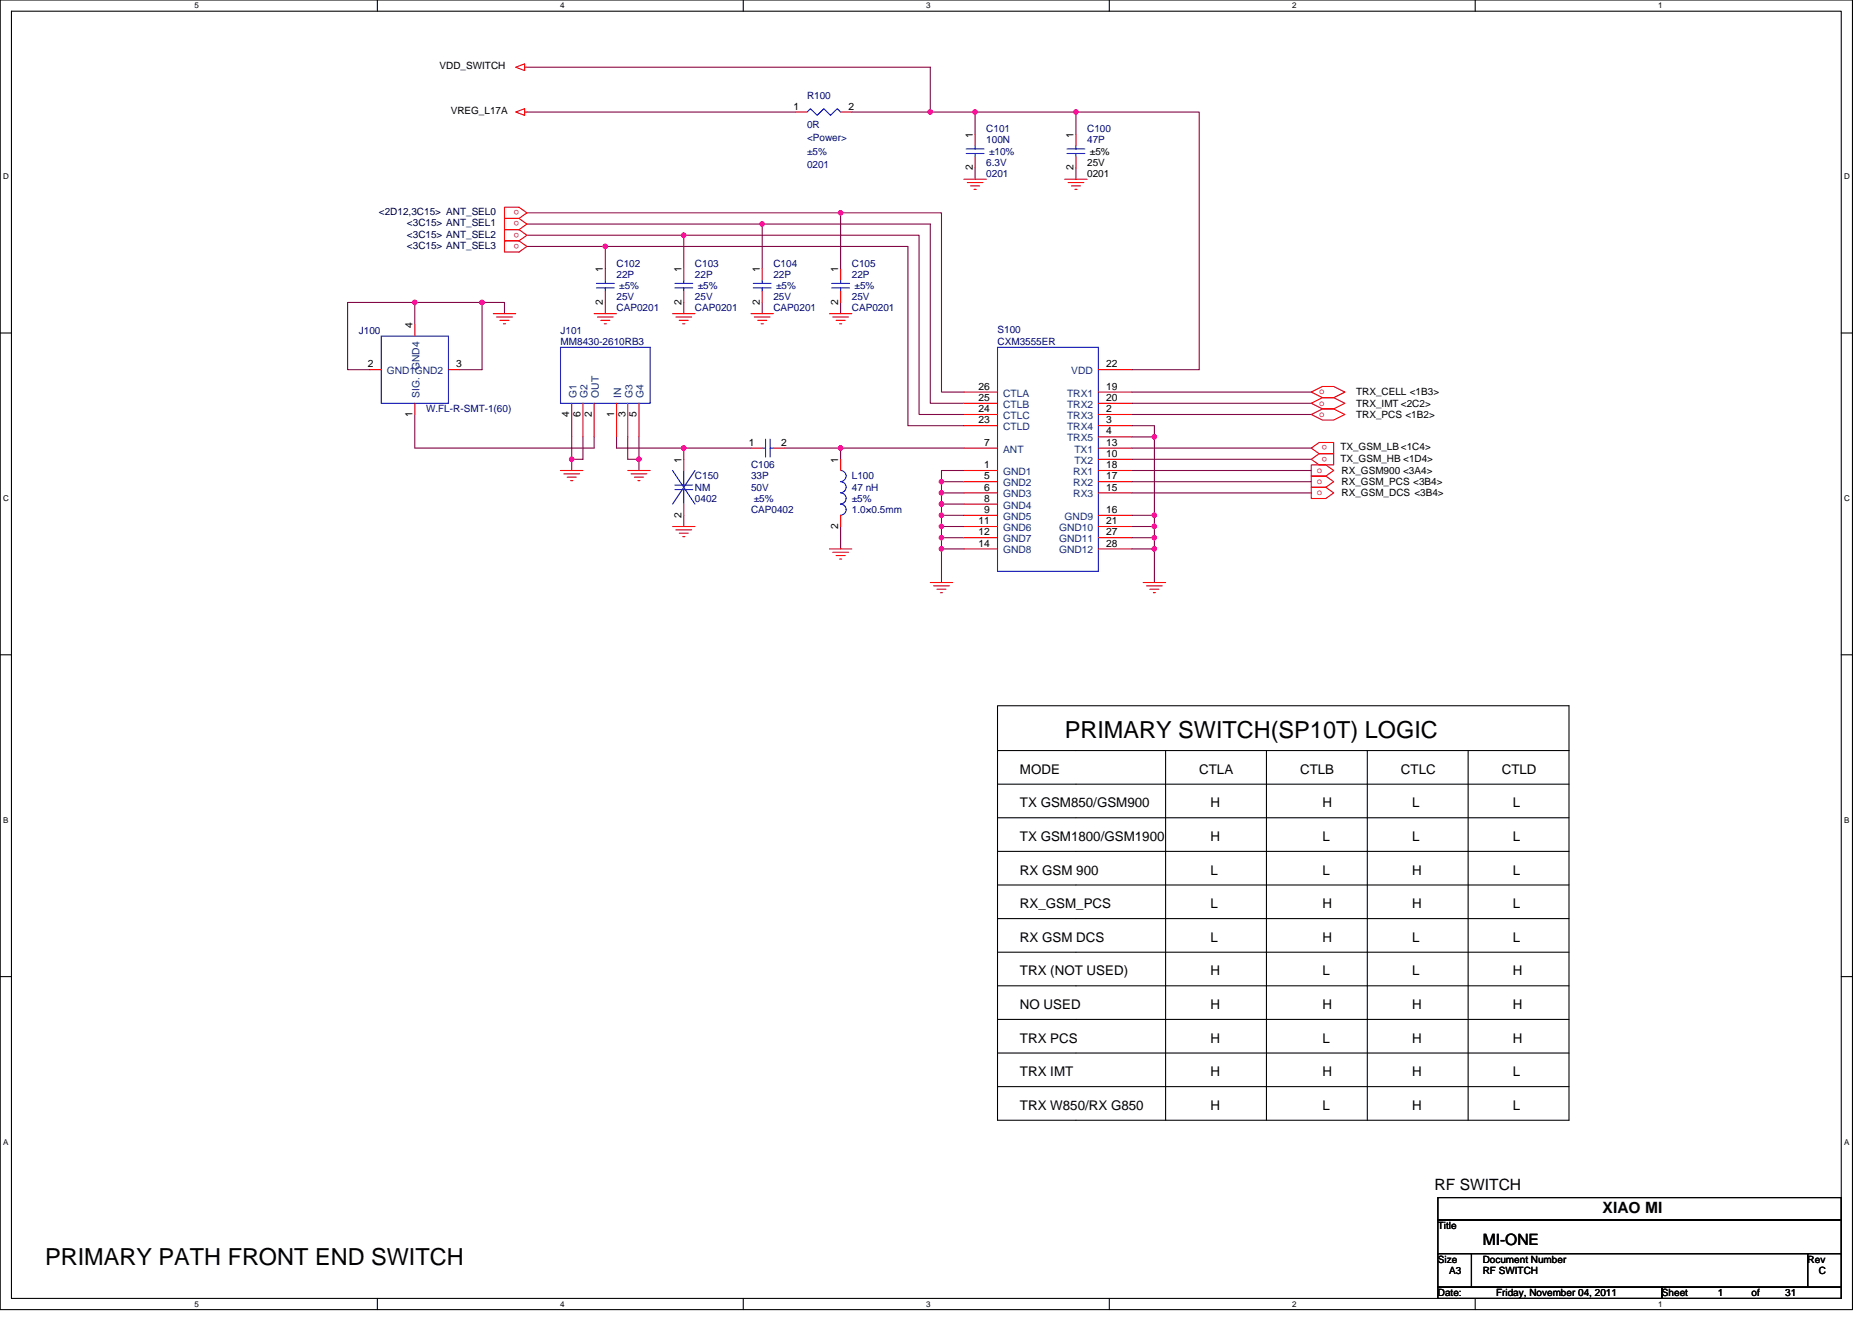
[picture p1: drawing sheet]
<svg xmlns="http://www.w3.org/2000/svg" width="297mm" height="210mm" viewBox="0 0 297 210" stroke-linecap="round" stroke-linejoin="round" font-family="sans-serif">
<path d="M0 0h293.9v207.9h-293.9zM1.8 1.8h290.4v204.3h-290.4z" fill="none" stroke="#000" stroke-width=".17"/>
<g fill="#fff">
<path d="M30.8 .2h.7v1.4h-.7z"/>
<path d="M30.8 206.3h.7v1.4h-.7z"/>
</g>
<path d="M59.9 0v1.8M59.9 206.1v1.8" fill="none" stroke="#000" stroke-width=".17"/>
<g fill="#fff">
<path d="M88.9 .2h.7v1.4h-.7z"/>
<path d="M88.9 206.3h.7v1.4h-.7z"/>
</g>
<path d="M117.9 0v1.8M117.9 206.1v1.8" fill="none" stroke="#000" stroke-width=".17"/>
<g fill="#fff">
<path d="M147 .2h.7v1.4h-.7z"/>
<path d="M147 206.3h.7v1.4h-.7z"/>
</g>
<path d="M176 0v1.8M176 206.1v1.8" fill="none" stroke="#000" stroke-width=".17"/>
<g fill="#fff">
<path d="M205 .2h.7v1.4h-.7z"/>
<path d="M205 206.3h.7v1.4h-.7z"/>
</g>
<path d="M234.1 0v1.8M234.1 206.1v1.8" fill="none" stroke="#000" stroke-width=".17"/>
<g fill="#fff">
<path d="M263.1 .2h.7v1.4h-.7z"/>
<path d="M263.1 206.3h.7v1.4h-.7z"/>
<path d="M.5 27.3h.9v1.4h-.9z"/>
<path d="M292.6 27.3h.9v1.4h-.9z"/>
<path d="M.5 78.4h.9v1.4h-.9z"/>
<path d="M292.6 78.4h.9v1.4h-.9z"/>
</g>
<path d="M0 52.9h1.8M292.2 52.9h1.7" fill="none" stroke="#000" stroke-width=".17"/>
<g fill="#fff">
<path d="M.5 129.5h.8v1.4h-.8z"/>
<path d="M292.6 129.5h.9v1.4h-.9z"/>
</g>
<path d="M0 103.9h1.8M292.2 103.9h1.7" fill="none" stroke="#000" stroke-width=".17"/>
<g fill="#fff">
<path d="M.5 180.5h.8v1.4h-.8z"/>
<path d="M292.6 180.5h.9v1.4h-.9z"/>
</g>
<g fill="none" stroke="#000" stroke-width=".17">
<path d="M158.3 119.1h90.7v58.7h-90.7zM158.3 119.1v-7.1h90.7v7.1M185 119.1v58.7M201 119.1v58.7M217 119.1v58.7M233 119.1v58.7M158.3 124.5h90.7M158.3 129.8h90.7M158.3 135.1h90.7M0 155h1.8M158.3 140.5h90.7M158.3 145.8h90.7"/>
<path d="M158.3 151.1h90.7M158.3 156.5h90.7M292.2 155h1.7M158.3 161.8h90.7M158.3 167.1h90.7M158.3 172.5h90.7M228.2 190.1h64v3.5h-64zM228.2 193.6h64v5.4h-64zM228.2 199h5.3v5.3h-5.3zM233.5 199h53.3v5.3h-53.3zM286.8 199h5.4v5.3h-5.4zM228.2 204.3h35.5v1.8h-35.5z"/>
<path d="M263.7 204.3h28.5v1.8h-28.5z"/>
</g>
<g fill="none" stroke="#800040" stroke-width=".17">
<path d="M83.6 10.7h64v7.1h-12.4M83.6 17.8h42.7M147.6 17.8h7.1M154.7 17.8h16M154.7 17.8v3.5M170.7 17.8v3.5M170.7 17.8h19.6v40.9h-10.7M83.6 33.8h49.8v8.9M83.6 39.1h12.5M83.6 35.6h37.3M83.6 37.3h24.9M96.1 39.1h48v28.5h8.8"/>
<path d="M96.1 39.1v3.6M108.5 37.3v5.4M108.5 37.3h37.3v28.5h7.1M120.9 35.6v7.1M120.9 35.6h26.7v28.4h5.3M133.4 33.8h16v28.4h3.5M154.7 26.7v1.7M170.7 26.7v1.7M65.8 48h-10.6v10.7h3.5M76.5 48h3.5v1.8M76.5 48h-10.7v3.6M76.5 48v10.7h-3.6"/>
<path d="M96.1 48v1.8M108.5 48v1.8M120.9 48v1.8M133.4 48v1.8M65.8 65.8v5.3h28.5v-1.8M90.7 69.3v3.6M90.7 72.9v1.8M92.5 69.3v3.6h-1.8M97.8 69.3v1.8h10.7v1.8M99.6 69.3v3.6h1.8M101.4 72.9v1.8M101.4 69.3v3.6"/>
<path d="M108.5 71.1h10.7M124.5 71.1h8.9M133.4 71.1v1.8M133.4 71.1h19.5M149.4 76.5v1.7h3.5M149.4 78.2v1.8h3.5M152.9 74.7h-3.5v1.8h3.5M179.6 74.7h28.5M179.6 76.5h28.5M179.6 78.2h28.5M179.6 67.6h3.6v1.7h-3.6M179.6 62.2h28.5"/>
<path d="M179.6 71.1h28.5M179.6 72.9h28.5M179.6 64h28.5M179.6 65.8h28.5M183.2 69.3v12.5M108.5 81.8v1.8M133.4 83.6v3.5M149.4 80v1.8h3.5M149.4 81.8v1.8h3.5M149.4 83.6v1.7h3.5M149.4 85.3v1.8h3.5M149.4 87.1v5.4"/>
<path d="M179.6 81.8h3.6M179.6 83.6h3.6M179.6 85.3h3.6M179.6 87.1h3.6M183.2 81.8v1.8M183.2 83.6v1.7M183.2 85.3v1.8M183.2 87.1v5.4"/>
</g>
<g fill="#f0f" stroke="#f0f" stroke-width=".17">
<circle cx="170.7" cy="17.8" r=".35"/>
<circle cx="154.7" cy="17.8" r=".35"/>
<circle cx="108.5" cy="37.3" r=".35"/>
<circle cx="96" cy="39.1" r=".35"/>
<circle cx="133.4" cy="33.8" r=".35"/>
<circle cx="120.9" cy="35.5" r=".35"/>
<circle cx="149.4" cy="87.1" r=".35"/>
<circle cx="183.2" cy="87.1" r=".35"/>
<circle cx="183.2" cy="83.6" r=".35"/>
<circle cx="183.2" cy="85.3" r=".35"/>
<circle cx="149.4" cy="76.4" r=".35"/>
<circle cx="149.4" cy="78.2" r=".35"/>
<circle cx="149.4" cy="80" r=".35"/>
<circle cx="149.4" cy="81.8" r=".35"/>
<circle cx="149.4" cy="83.6" r=".35"/>
<circle cx="149.4" cy="85.3" r=".35"/>
<circle cx="133.4" cy="71.1" r=".35"/>
<circle cx="147.6" cy="17.8" r=".35"/>
<circle cx="108.5" cy="71.1" r=".35"/>
<circle cx="90.7" cy="72.9" r=".35"/>
<circle cx="101.4" cy="72.9" r=".35"/>
<circle cx="65.8" cy="48" r=".35"/>
<circle cx="76.5" cy="48" r=".35"/>
<circle cx="183.2" cy="81.8" r=".35"/>
<circle cx="183.2" cy="69.3" r=".35"/>
</g>
<g fill="none" stroke="#f00" stroke-width=".17">
<path d="M81.8 17.8l1.4-.5v1zM81.8 10.7l1.4-.6v1.1zM83.2 17.8h.4M83.2 10.7h.4M126.3 17.8h1.8M133.4 17.8h1.8M80 32.9h2.4l1.2 .9-1.2 .9h-2.4zM80 38.2h2.4l1.2 .9-1.2 .9h-2.4zM82.4 34.7l1.2 .9-1.2 .8M82.4 36.4l1.2 .9-1.2 .9M82.4 34.7h-2.4v1.7h2.4M82.4 36.4h-2.4v1.8h2.4"/>
<path d="M152.9 28.4h3.6M153.5 29h2.5M154 29.5h1.4M154.6 30.1h.3M154.7 21.3v1.8M154.7 24.9v1.8M168.9 28.4h3.6M169.5 29h2.5M170 29.5h1.4M170.6 30.1h.3M170.7 21.3v1.8M170.7 24.9v1.8"/>
<path d="M58.7 58.7h1.8M65.8 51.6v1.7M71.2 58.7h1.7M78.3 49.8h3.5M78.8 50.3h2.5M79.3 50.8h1.5M79.9 51.4h.3M94.3 49.8h3.5M94.8 50.3h2.5M95.3 50.8h1.5M95.9 51.4h.3M96.1 42.7v1.7"/>
<path d="M96.1 46.2v1.8M106.7 49.8h3.6M107.2 50.3h2.5M107.8 50.8h1.4M108.3 51.4h.4M108.5 42.7v1.7M108.5 46.2v1.8M119.2 49.8h3.5M119.7 50.3h2.5M120.2 50.8h1.5M120.8 51.4h.3M120.9 42.7v1.7"/>
<path d="M120.9 46.2v1.8M131.6 49.8h3.6M132.1 50.3h2.5M132.7 50.8h1.4M133.2 51.4h.4M133.4 42.7v1.7M133.4 46.2v1.8M174.3 58.7h5.3M65.8 64v1.8M88.9 74.7h3.6M89.5 75.2h2.5M90 75.7h1.4"/>
<path d="M90.5 76.3h.4M90.7 64v5.3M92.5 64v5.3M94.3 64v5.3M97.8 64v5.3M99.6 74.7h3.6M99.6 64v5.3M100.1 75.2h2.5M100.7 75.7h1.4M101.2 76.3h.4M101.4 64v5.3M108.5 72.9v1.8"/>
<path d="M119.2 71.1h1.7M122.7 71.1h1.8M133.4 72.9v1.8M152.9 62.2h5.4M152.9 64h5.4M152.9 65.8h5.4M152.9 67.6h5.4M152.9 71.1h5.4M152.9 74.7h5.4M152.9 76.5h5.4M152.9 78.2h5.4M174.3 62.2h5.3"/>
<path d="M174.3 64h5.3M174.3 65.8h5.3M174.3 67.6h5.3M174.3 69.3h5.3M174.3 71.1h5.3M174.3 72.9h5.3M174.3 74.7h5.3M174.3 76.5h5.3M174.3 78.2h5.3M208.1 73.8h2.3l1.2 .9-1.2 .9h-2.3zM208.1 77.3h2.3l1.2 .9-1.2 .9h-2.3zM208.1 64l1.7-.9h1.8l1.8 .9-1.8 .9h-1.8z"/>
<path d="M208.1 65.8l1.7-.9h1.8l1.8 .9-1.8 .9h-1.8zM208.1 62.2l1.7-.9h1.8l1.8 .9-1.8 .9h-1.8zM208.1 71.1l1.2-.9h2.3v1.8h-2.3zM208.1 72.9l1.2-.9h2.3v1.8h-2.3zM210.4 75.6l1.2 .9-1.2 .8M210.4 75.6h-2.3v1.7h2.3M106.7 83.6h3.6M107.2 84.1h2.5M107.8 84.6h1.4M108.3 85.2h.4M108.5 80v1.8M131.6 87.1h3.6"/>
<path d="M132.1 87.7h2.5M132.7 88.2h1.4M133.2 88.7h.4M133.4 81.8v1.8M147.6 92.5h3.6M148.1 93h2.5M148.7 93.5h1.4M149.2 94.1h.4M152.9 80h5.4M152.9 81.8h5.4M152.9 83.6h5.4M152.9 85.3h5.4"/>
<path d="M152.9 87.1h5.4M174.3 81.8h5.3M174.3 83.6h5.3M174.3 85.3h5.3M174.3 87.1h5.3M181.4 92.5h3.6M181.9 93h2.5M182.5 93.5h1.4M183 94.1h.3"/>
</g>
<g fill="none" stroke="#00f" stroke-width=".17">
<path d="M128.1 17.8l.5-.5 1.1 1 1-1 1.1 1 1.1-1 .5 .5M153.3 23.6h2.8M153.3 24.4h2.8M154.7 23.1v.5M154.7 24.4v.5M169.3 23.6h2.8M169.3 24.4h2.8M170.7 23.1v.5M170.7 24.4v.5M60.5 53.3h10.7v10.7h-10.7zM88.9 55.1h14.3v8.9h-14.3zM94.6 45h2.9"/>
<path d="M94.6 45.7h2.9M96.1 44.4v.6M96.1 45.7v.5M107.1 45h2.8M107.1 45.7h2.8M108.5 44.4v.6M108.5 45.7v.5M119.5 45h2.9M119.5 45.7h2.9M120.9 44.4v.6M120.9 45.7v.5M132 45h2.8"/>
<path d="M132 45.7h2.8M133.4 44.4v.6M133.4 45.7v.5M158.3 55.1h16v35.6h-16zM106.7 74.7l3.6 5.3M107.1 77h2.8M107.1 77.7h2.8M108.5 74.7v2.3M108.5 77.7v2.3M110.3 74.7l-3.6 5.3M120.9 71.1h.6M121.5 69.7v2.8"/>
<path d="M122.2 69.7v2.8M122.2 71.1h.5M133.4 74.7a.88 .88 0 0 1 .9 .9 .88 .88 0 0 1-.9 .8 .89 .89 0 0 1 .9 .9 .89 .89 0 0 1-.9 .9 .89 .89 0 0 1 .9 .9 .89 .89 0 0 1-.9 .9M133.4 80a.88 .88 0 0 1 .9 .9 .88 .88 0 0 1-.9 .9"/>
</g>
<g font-size="3.7">
<text x="168.9" y="117.1">PRIMARY SWITCH(SP10T) LOGIC</text>
<text x="7.2" y="200.7">PRIMARY PATH FRONT END SWITCH</text>
</g>
<g font-size="2.5">
<text x="227.6" y="188.9">RF SWITCH</text>
<text x="235.3" y="197.6">MI-ONE</text>
<text x="254.3" y="192.5">XIAO MI</text>
</g>
<g font-size="2.1">
<text x="161.8" y="122.8">MODE</text>
<text x="190.3" y="122.8">CTLA</text>
<text x="206.3" y="122.8">CTLB</text>
<text x="222.3" y="122.8">CTLC</text>
<text x="238.3" y="122.8">CTLD</text>
<text x="161.8" y="128.1">TX GSM850/GSM900</text>
<text x="192.1" y="128.1">H</text>
<text x="209.8" y="128.1">H</text>
<text x="224.1" y="128.1">L</text>
<text x="240.1" y="128.1">L</text>
<text x="161.8" y="133.5">TX GSM1800/GSM1900</text>
<text x="192.1" y="133.5">H</text>
<text x="209.8" y="133.5">L</text>
<text x="224.1" y="133.5">L</text>
<text x="240.1" y="133.5">L</text>
<text x="161.8" y="138.8">RX GSM 900</text>
<text x="192.1" y="138.8">L</text>
<text x="209.8" y="138.8">L</text>
<text x="224.1" y="138.8">H</text>
<text x="240.1" y="138.8">L</text>
<text x="161.8" y="144.1">RX_GSM_PCS</text>
<text x="161.8" y="149.5">RX GSM DCS</text>
<text x="192.1" y="144.1">L</text>
<text x="192.1" y="149.5">L</text>
<text x="209.8" y="144.1">H</text>
<text x="209.8" y="149.5">H</text>
<text x="224.1" y="149.5">L</text>
<text x="224.1" y="144.1">H</text>
<text x="240.1" y="149.5">L</text>
<text x="240.1" y="144.1">L</text>
<text x="161.8" y="154.8">TRX (NOT USED)</text>
<text x="192.1" y="154.8">H</text>
<text x="209.8" y="154.8">L</text>
<text x="224.1" y="154.8">L</text>
<text x="240.1" y="154.8">H</text>
<text x="161.8" y="160.1">NO USED</text>
<text x="192.1" y="160.1">H</text>
<text x="209.8" y="160.1">H</text>
<text x="224.1" y="160.1">H</text>
<text x="240.1" y="160.1">H</text>
<text x="161.8" y="165.5">TRX PCS</text>
<text x="192.1" y="165.5">H</text>
<text x="209.8" y="165.5">L</text>
<text x="224.1" y="165.5">H</text>
<text x="240.1" y="165.5">H</text>
<text x="161.8" y="170.8">TRX IMT</text>
<text x="192.1" y="170.8">H</text>
<text x="209.8" y="170.8">H</text>
<text x="224.1" y="170.8">H</text>
<text x="240.1" y="170.8">L</text>
<text x="161.8" y="176.1">TRX W850/RX G850</text>
<text x="192.1" y="176.1">H</text>
<text x="209.8" y="176.1">L</text>
<text x="224.1" y="176.1">H</text>
<text x="240.1" y="176.1">L</text>
</g>
<g font-size="1.6">
<text x="69.7" y="11">VDD_SWITCH</text>
<text x="125.9" y="17.4">1</text>
<text x="134.6" y="17.4">2</text>
<text x="71.5" y="18.1">VREG_L17A</text>
<text x="154.3" y="21.9" transform="rotate(-90 154.3 21.9)">1</text>
<text x="170.3" y="21.9" transform="rotate(-90 170.3 21.9)">1</text>
<text x="154.3" y="27.1" transform="rotate(-90 154.3 27.1)">2</text>
<text x="170.3" y="27.1" transform="rotate(-90 170.3 27.1)">2</text>
<text x="172.5" y="28.1">0201</text>
<text x="172.5" y="26.3">25V</text>
<text x="172.9" y="24.5">±5%</text>
<text x="95.7" y="43.2" transform="rotate(-90 95.7 43.2)">1</text>
<text x="108.1" y="43.2" transform="rotate(-90 108.1 43.2)">1</text>
<text x="120.6" y="43.2" transform="rotate(-90 120.6 43.2)">1</text>
<text x="133" y="43.2" transform="rotate(-90 133 43.2)">1</text>
<text x="65.4" y="52.1" transform="rotate(-90 65.4 52.1)">4</text>
<text x="95.7" y="48.4" transform="rotate(-90 95.7 48.4)">2</text>
<text x="108.1" y="48.4" transform="rotate(-90 108.1 48.4)">2</text>
<text x="120.6" y="48.4" transform="rotate(-90 120.6 48.4)">2</text>
<text x="133" y="48.4" transform="rotate(-90 133 48.4)">2</text>
<text x="58.4" y="58.3">2</text>
<text x="72.4" y="58.3">3</text>
<text x="175.5" y="58.3">22</text>
<text x="155.3" y="61.8">26</text>
<text x="155.3" y="63.6">25</text>
<text x="155.3" y="65.4">24</text>
<text x="175.5" y="61.8">19</text>
<text x="175.5" y="63.6">20</text>
<text x="175.5" y="65.4">2</text>
<text x="215.2" y="64.5">TRX_IMT &lt;2C2&gt;</text>
<text x="215.2" y="62.8">TRX_CELL &lt;1B3&gt;</text>
<text x="65.4" y="66.2" transform="rotate(-90 65.4 66.2)">1</text>
<text x="90.3" y="66.2" transform="rotate(-90 90.3 66.2)">4</text>
<text x="92.1" y="66.2" transform="rotate(-90 92.1 66.2)">6</text>
<text x="93.9" y="66.2" transform="rotate(-90 93.9 66.2)">2</text>
<text x="97.4" y="66.2" transform="rotate(-90 97.4 66.2)">1</text>
<text x="99.2" y="66.2" transform="rotate(-90 99.2 66.2)">3</text>
<text x="101" y="66.2" transform="rotate(-90 101 66.2)">5</text>
<text x="118.8" y="70.7">1</text>
<text x="124" y="70.7">2</text>
<text x="155.3" y="67.2">23</text>
<text x="156.1" y="70.7">7</text>
<text x="175.5" y="67.2">3</text>
<text x="175.5" y="69">4</text>
<text x="175.5" y="70.7">13</text>
<text x="212.7" y="71.5">TX_GSM_LB &lt;1C4&gt;</text>
<text x="215.2" y="66.3">TRX_PCS &lt;1B2&gt;</text>
<text x="108.1" y="73.4" transform="rotate(-90 108.1 73.4)">1</text>
<text x="133" y="73.4" transform="rotate(-90 133 73.4)">1</text>
<text x="156.1" y="74.3">1</text>
<text x="156.1" y="76.1">5</text>
<text x="156.1" y="77.9">6</text>
<text x="175.5" y="74.3">18</text>
<text x="175.5" y="76.1">17</text>
<text x="175.5" y="77.9">15</text>
<text x="175.5" y="72.5">10</text>
<text x="212.7" y="73.3">TX_GSM_HB &lt;1D4&gt;</text>
<text x="212.9" y="77">RX_GSM_PCS &lt;3B4&gt;</text>
<text x="212.9" y="75.2">RX_GSM900 &lt;3A4&gt;</text>
<text x="108.1" y="82.2" transform="rotate(-90 108.1 82.2)">2</text>
<text x="133" y="83.9" transform="rotate(-90 133 83.9)">2</text>
<text x="155.3" y="83.2">11</text>
<text x="156.1" y="79.6">8</text>
<text x="156.1" y="81.4">9</text>
<text x="175.5" y="81.4">16</text>
<text x="175.5" y="83.2">21</text>
<text x="212.9" y="78.8">RX_GSM_DCS &lt;3B4&gt;</text>
<text x="155.3" y="85">12</text>
<text x="155.3" y="86.7">14</text>
<text x="175.5" y="85">27</text>
<text x="175.5" y="86.7">28</text>
<text x="228.2" y="195.1">Title</text>
<text x="228.2" y="200.4">Size</text>
<text x="229.9" y="202.2">A3</text>
<text x="235.3" y="200.4">Document Number</text>
<text x="235.3" y="202.2">RF SWITCH</text>
<text x="286.8" y="200.4">Rev</text>
<text x="288.6" y="202.2">C</text>
<text x="228.2" y="205.7">Date:</text>
<text x="237.4" y="205.7">Friday, November 04, 2011</text>
<text x="263.7" y="205.7">Sheet</text>
<text x="272.6" y="205.7">1</text>
<text x="277.9" y="205.7">of</text>
<text x="283.3" y="205.7">31</text>
</g>
<g font-size="1.6" fill="#000080">
<text x="128.1" y="15.6">R100</text>
<text x="128.1" y="20.3">0R</text>
<text x="128.1" y="22.4">&lt;Power&gt;</text>
<text x="156.5" y="21">C101</text>
<text x="156.5" y="22.8">100N</text>
<text x="172.5" y="21">C100</text>
<text x="172.5" y="22.8">47P</text>
<text x="128.1" y="24.5">±5%</text>
<text x="128.1" y="26.7">0201</text>
<text x="156.5" y="26.3">6.3V</text>
<text x="156.5" y="28.1">0201</text>
<text x="156.9" y="24.5">±10%</text>
<text x="97.8" y="42.3">C102</text>
<text x="97.8" y="44.1">22P</text>
<text x="97.8" y="47.6">25V</text>
<text x="98.3" y="45.9">±5%</text>
<text x="110.3" y="42.3">C103</text>
<text x="110.3" y="44.1">22P</text>
<text x="110.3" y="47.6">25V</text>
<text x="110.7" y="45.9">±5%</text>
<text x="122.7" y="42.3">C104</text>
<text x="122.7" y="44.1">22P</text>
<text x="122.7" y="47.6">25V</text>
<text x="123.2" y="45.9">±5%</text>
<text x="135.2" y="42.3">C105</text>
<text x="135.2" y="44.1">22P</text>
<text x="135.2" y="47.6">25V</text>
<text x="135.6" y="45.9">±5%</text>
<text x="56.9" y="53">J100</text>
<text x="88.9" y="53">J101</text>
<text x="97.8" y="49.4">CAP0201</text>
<text x="110.3" y="49.4">CAP0201</text>
<text x="122.7" y="49.4">CAP0201</text>
<text x="135.2" y="49.4">CAP0201</text>
<text x="158.3" y="52.8">S100</text>
<text x="88.9" y="54.8">MM8430-2610RB3</text>
<text x="158.3" y="54.8">CXM3555ER</text>
<text x="67.6" y="65.4">W.FL-R-SMT-1(60)</text>
<text x="110.3" y="76.1">C150</text>
<text x="110.3" y="77.9">NM</text>
<text x="119.2" y="74.3">C106</text>
<text x="119.2" y="76.1">33P</text>
<text x="119.2" y="77.9">50V</text>
<text x="135.2" y="76.1">L100</text>
<text x="135.2" y="77.9">47 nH</text>
<text x="110.3" y="79.7">0402</text>
<text x="119.2" y="81.4">CAP0402</text>
<text x="119.6" y="79.7">±5%</text>
<text x="135.2" y="79.7">±5%</text>
<text x="135.2" y="81.4">1.0×0.5mm</text>
</g>
<g font-size="1.6" fill="#000040">
<text x="60.1" y="34.1">&lt;2D12,3C15&gt; ANT_SEL0</text>
<text x="64.6" y="35.9">&lt;3C15&gt; ANT_SEL1</text>
<text x="64.6" y="37.7">&lt;3C15&gt; ANT_SEL2</text>
<text x="64.6" y="39.5">&lt;3C15&gt; ANT_SEL3</text>
</g>
<g font-size="1.6" fill="#f00">
<text x="82.4" y="33.4" transform="rotate(180 82.4 33.4)">o</text>
<text x="82.4" y="35.1" transform="rotate(180 82.4 35.1)">o</text>
<text x="82.4" y="36.9" transform="rotate(180 82.4 36.9)">o</text>
<text x="82.4" y="38.7" transform="rotate(180 82.4 38.7)">o</text>
<text x="209.3" y="64.4">o</text>
<text x="209.3" y="62.6">o</text>
<text x="209.3" y="66.1">o</text>
<text x="210.6" y="70.7" transform="rotate(180 210.6 70.7)">o</text>
<text x="209" y="76.8">o</text>
<text x="209" y="75">o</text>
<text x="210.6" y="72.5" transform="rotate(180 210.6 72.5)">o</text>
<text x="209" y="78.6">o</text>
</g>
<g font-size="1.6" fill="#004080">
<text x="61.4" y="59.4">GND1GND2</text>
<text x="170" y="59.4">VDD</text>
<text x="66.6" y="63.1" transform="rotate(-90 66.6 63.1)">SIG. GND4</text>
<text x="91.5" y="63.1" transform="rotate(-90 91.5 63.1)">G1</text>
<text x="93.2" y="63.1" transform="rotate(-90 93.2 63.1)">G2</text>
<text x="95" y="63.1" transform="rotate(-90 95 63.1)">OUT</text>
<text x="98.6" y="63.1" transform="rotate(-90 98.6 63.1)">IN</text>
<text x="100.3" y="63.1" transform="rotate(-90 100.3 63.1)">G3</text>
<text x="102.1" y="63.1" transform="rotate(-90 102.1 63.1)">G4</text>
<text x="159.2" y="62.9">CTLA</text>
<text x="159.2" y="64.7">CTLB</text>
<text x="169.3" y="62.9">TRX1</text>
<text x="169.3" y="64.7">TRX2</text>
<text x="159.2" y="66.5">CTLC</text>
<text x="159.2" y="68.3">CTLD</text>
<text x="159.2" y="71.8">ANT</text>
<text x="169.3" y="66.5">TRX3</text>
<text x="169.3" y="68.3">TRX4</text>
<text x="169.3" y="70.1">TRX5</text>
<text x="170.5" y="71.8">TX1</text>
<text x="159.2" y="75.4">GND1</text>
<text x="159.2" y="77.2">GND2</text>
<text x="170.3" y="75.4">RX1</text>
<text x="170.3" y="77.2">RX2</text>
<text x="170.5" y="73.6">TX2</text>
<text x="159.2" y="79">GND3</text>
<text x="159.2" y="80.7">GND4</text>
<text x="159.2" y="82.5">GND5</text>
<text x="168.9" y="82.5">GND9</text>
<text x="170.3" y="79">RX3</text>
<text x="159.2" y="84.3">GND6</text>
<text x="159.2" y="86.1">GND7</text>
<text x="159.2" y="87.8">GND8</text>
<text x="168" y="84.3">GND10</text>
<text x="168" y="86.1">GND11</text>
<text x="168" y="87.8">GND12</text>
</g>
<g font-size="1.3">
<text x="30.8" y="1.3">5</text>
<text x="88.9" y="1.3">4</text>
<text x="147" y="1.3">3</text>
<text x="205" y="1.3">2</text>
<text x="263.1" y="1.3">1</text>
<text x=".5" y="28.4">D</text>
<text x="292.6" y="28.4">D</text>
<text x=".5" y="79.5">C</text>
<text x="292.6" y="79.5">C</text>
<text x=".5" y="130.6">B</text>
<text x="292.6" y="130.6">B</text>
<text x=".5" y="181.7">A</text>
<text x="292.6" y="181.7">A</text>
<text x="30.8" y="207.4">5</text>
<text x="88.9" y="207.4">4</text>
<text x="147" y="207.4">3</text>
<text x="205" y="207.4">2</text>
<text x="263.1" y="207.4">1</text>
</g>
</svg>
